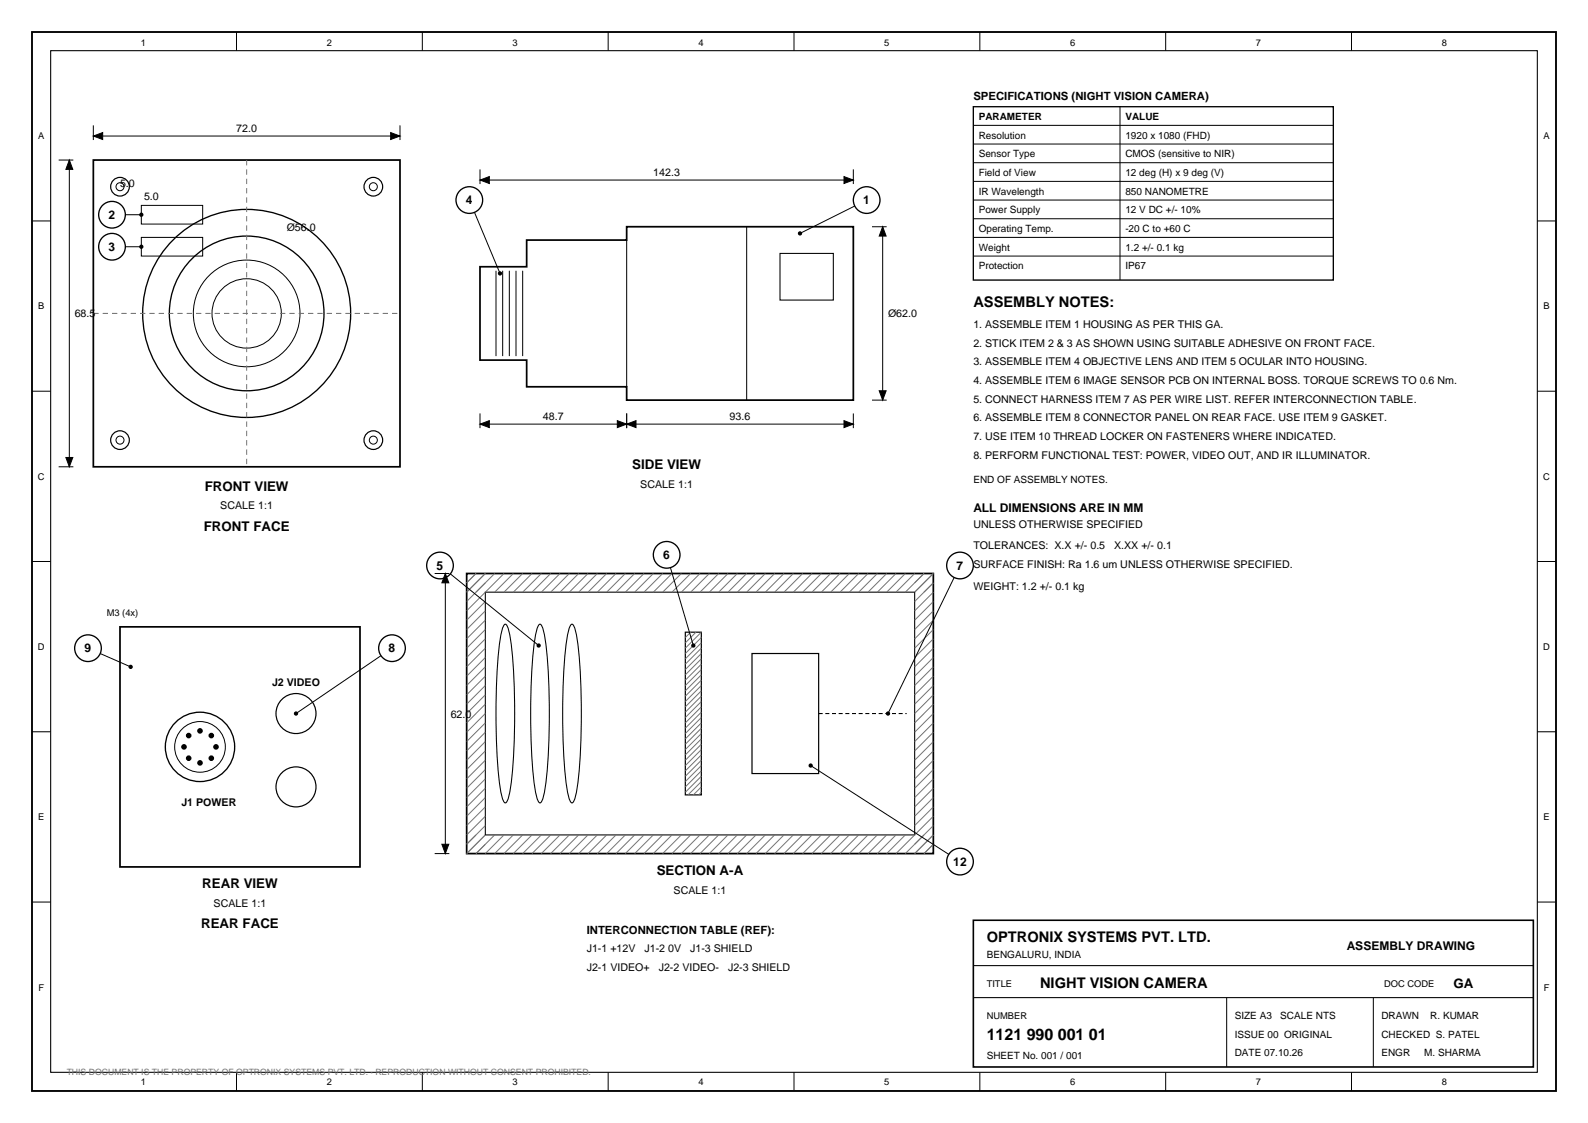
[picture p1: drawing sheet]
<svg xmlns="http://www.w3.org/2000/svg" width="420mm" height="297mm" viewBox="0 0 420 297" stroke-linecap="round" stroke-linejoin="round" font-family="sans-serif">
<path d="M8.5 8.5h403.2v280.1h-403.2z" fill="none" stroke="#000" stroke-width=".49"/>
<path d="M13.4 13.4h393.4v270.2h-393.4z" fill="none" stroke="#000" stroke-width=".28"/>
<g fill="none" stroke="#000" stroke-width=".26">
<path d="M62.6 8.5v4.9M111.7 8.5v4.9M160.9 8.5v4.9M210.1 8.5v4.9M259.2 8.5v4.9M308.4 8.5v4.9M357.6 8.5v4.9M24.7 33.2v3.8M24.7 36h81.1M105.8 33.2v3.8M8.5 58.4h4.9M15.5 42.3h3.9"/>
<path d="M18.3 42.3v81.2M29.6 56.8h7.8M37.4 54.3h16.2v5h-16.2zM406.8 58.4h4.9M37.4 62.8h16.2v4.9h-16.2zM8.5 103.5h4.9M406.8 103.5h4.9M15.5 123.5h3.9M8.5 148.5h4.9M406.8 148.5h4.9M8.5 193.6h4.9M406.8 193.6h4.9"/>
<path d="M8.5 238.6h4.9M406.8 238.6h4.9M62.6 283.6v5M111.7 283.6v5M160.9 283.6v5M210.1 283.6v5M259.2 283.6v5M308.4 283.6v5M357.6 283.6v5"/>
<circle cx="31.8" cy="49.4" r="1.06"/>
<circle cx="98.8" cy="49.4" r="1.06"/>
<circle cx="65.3" cy="82.9" r="9.2"/>
<circle cx="65.3" cy="82.9" r="14.1"/>
<circle cx="31.8" cy="116.4" r="1.06"/>
<circle cx="98.8" cy="116.4" r="1.06"/>
</g>
<path d="M24.7 42.3h81.1v81.2h-81.1z" fill="none" stroke="#000" stroke-width=".46"/>
<g fill="none" stroke="#000" stroke-width=".35">
<circle cx="65.3" cy="82.9" r="20.5"/>
<circle cx="65.3" cy="82.9" r="27.5"/>
</g>
<g fill="none" stroke="#000" stroke-width=".32">
<circle cx="31.8" cy="49.4" r="2.47"/>
<circle cx="98.8" cy="49.4" r="2.47"/>
<circle cx="31.8" cy="116.4" r="2.47"/>
<circle cx="98.8" cy="116.4" r="2.47"/>
</g>
<path d="M65.3 42.3v81.2M24.7 82.9h81.1" fill="none" stroke="#737373" stroke-width=".26" stroke-dasharray="1.4 1.1" stroke-linecap="butt"/>
<path d="M24.7 36l2.5-.9v1.8zM103.4 35.1l2.4 .9-2.4 .9zM18.3 42.3l1 2.5h-1.9zM17.4 121h1.9l-1 2.5z" fill="#000" stroke="#000" stroke-width=".26"/>
<circle cx="37.4" cy="56.8" r=".39" fill="#000" stroke="#000" stroke-width=".35"/>
<circle cx="29.6" cy="56.8" r="3.5" fill="#fff" stroke="#000" stroke-width=".35"/>
<path d="M29.6 65.3h7.8" fill="none" stroke="#000" stroke-width=".26"/>
<circle cx="37.4" cy="65.3" r=".39" fill="#000" stroke="#000" stroke-width=".35"/>
<circle cx="29.6" cy="65.3" r="3.5" fill="#fff" stroke="#000" stroke-width=".35"/>
<path d="M127 70.6h12.3v-7.1h26.5v-3.5h60v45.8h-60v-3.5h-26.5v-7.1h-12.3z" fill="none" stroke="#000" stroke-width=".46"/>
<g fill="none" stroke="#000" stroke-width=".26">
<path d="M124.2 52.9l8.1 19.4M127 44.8v3.9M127 47.6h98.8M197.6 60v45.8M225.8 44.8v3.9M230.7 60h3.9M233.5 60v45.8M131.2 71.6v22.6M133 71.6v22.6M134.8 71.6v22.6M136.5 71.6v22.6M138.3 71.6v22.6"/>
<path d="M165.8 63.5v38.8M127 109.4v3.8M127 112.2h98.8M165.8 109.4v3.8M225.8 109.4v3.8M230.7 105.8h3.9"/>
</g>
<path d="M206.4 67h14.1v12.4h-14.1z" fill="none" stroke="#000" stroke-width=".28"/>
<path d="M127 47.6l2.5-.9v1.8zM223.3 46.7l2.5 .9-2.5 .9zM233.5 60l1 2.4h-1.9zM127 112.2l2.5-.9v1.8zM163.3 111.3l2.5 .9-2.5 .9zM165.8 112.2l2.5-.9v1.8zM223.3 111.3l2.5 .9-2.5 .9zM232.6 103.4h1.9l-1 2.4z" fill="#000" stroke="#000" stroke-width=".26"/>
<circle cx="132.3" cy="72.3" r=".39" fill="#000" stroke="#000" stroke-width=".35"/>
<circle cx="124.2" cy="52.9" r="3.5" fill="#fff" stroke="#000" stroke-width=".35"/>
<path d="M229.3 52.9l-17.6 8.8" fill="none" stroke="#000" stroke-width=".26"/>
<circle cx="211.7" cy="61.7" r=".39" fill="#000" stroke="#000" stroke-width=".35"/>
<circle cx="229.3" cy="52.9" r="3.5" fill="#fff" stroke="#000" stroke-width=".35"/>
<path d="M31.7 165.8h63.5v63.5h-63.5z" fill="none" stroke="#000" stroke-width=".46"/>
<circle cx="52.9" cy="197.6" r="9.2" fill="none" stroke="#000" stroke-width=".35"/>
<g fill="none" stroke="#000" stroke-width=".26">
<path d="M103.7 171.4l-25.4 17.3"/>
<circle cx="52.9" cy="197.6" r="6.7"/>
</g>
<g fill="#000" stroke="#000" stroke-width=".35">
<circle cx="48.7" cy="197.6" r=".56"/>
<circle cx="49.9" cy="194.6" r=".56"/>
<circle cx="52.9" cy="193.3" r=".56"/>
<circle cx="55.9" cy="194.6" r=".56"/>
<circle cx="57.2" cy="197.6" r=".56"/>
<circle cx="78.3" cy="188.7" r=".39"/>
<circle cx="49.9" cy="200.5" r=".56"/>
<circle cx="52.9" cy="201.8" r=".56"/>
<circle cx="55.9" cy="200.5" r=".56"/>
</g>
<g fill="none" stroke="#000" stroke-width=".32">
<circle cx="78.3" cy="188.7" r="5.3"/>
<circle cx="78.3" cy="208.1" r="5.3"/>
</g>
<circle cx="103.7" cy="171.5" r="3.5" fill="#fff" stroke="#000" stroke-width=".35"/>
<path d="M23.3 171.4l11.3 5" fill="none" stroke="#000" stroke-width=".26"/>
<circle cx="34.6" cy="176.4" r=".39" fill="#000" stroke="#000" stroke-width=".35"/>
<circle cx="23.3" cy="171.5" r="3.5" fill="#fff" stroke="#000" stroke-width=".35"/>
<path d="M123.5 151.7h123.4v74.1h-123.4z" fill="none" stroke="#000" stroke-width=".46"/>
<path d="M128.4 156.6h113.6v64.2h-113.6zM133.5 165.2l.2-.1a2.27 2.27 0 0 1 1 1.9 151.7 151.7 0 0 1 1.2 33 46.7 46.7 0 0 1-1.7 11.9l-.5 .5a2.27 2.27 0 0 1-1-1.9 151.7 151.7 0 0 1-1.2-33 46.7 46.7 0 0 1 1.7-11.9zM142.6 165.2l.3-.1a2.27 2.27 0 0 1 .9 1.9 151.7 151.7 0 0 1 1.2 33 46.7 46.7 0 0 1-1.6 11.9l-.5 .5a2.27 2.27 0 0 1-1-1.9 151.7 151.7 0 0 1-1.2-33 46.7 46.7 0 0 1 1.7-11.9zM151.1 165.2l.2-.1a2.27 2.27 0 0 1 1 1.9 151.7 151.7 0 0 1 1.2 33 46.7 46.7 0 0 1-1.7 11.9l-.5 .5a2.27 2.27 0 0 1-.9-1.9 151.7 151.7 0 0 1-1.2-33 46.7 46.7 0 0 1 1.6-11.9z" fill="none" stroke="#000" stroke-width=".28"/>
<g fill="none" stroke="#737373" stroke-width=".26">
<path d="M125.9 151.7l-2.4 2.5M128.4 151.7l-4.9 4.9M128.4 159.1l-4.9 4.9M130.9 151.7l-7.4 7.4M133.3 151.7l-9.8 9.9M135.8 151.7l-4.9 4.9M138.3 151.7l-5 4.9M140.8 151.7l-5 4.9M143.2 151.7l-4.9 4.9M145.7 151.7l-4.9 4.9M148.2 151.7l-5 4.9M150.6 151.7l-4.9 4.9"/>
<path d="M153.1 151.7l-4.9 4.9M155.6 151.7l-5 4.9M158 151.7l-4.9 4.9M160.5 151.7l-4.9 4.9M163 151.7l-5 4.9M165.5 151.7l-5 4.9M167.9 151.7l-4.9 4.9M170.4 151.7l-4.9 4.9M172.9 151.7l-5 4.9M175.3 151.7l-4.9 4.9M177.8 151.7l-4.9 4.9M180.3 151.7l-5 4.9"/>
<path d="M182.7 151.7l-4.9 4.9M185.2 151.7l-4.9 4.9M187.7 151.7l-5 4.9M190.1 151.7l-4.9 4.9M192.6 151.7l-4.9 4.9M195.1 151.7l-5 4.9M197.6 151.7l-5 4.9M200 151.7l-4.9 4.9M202.5 151.7l-4.9 4.9M205 151.7l-5 4.9M207.4 151.7l-4.9 4.9M209.9 151.7l-4.9 4.9"/>
<path d="M212.4 151.7l-5 4.9M214.8 151.7l-4.9 4.9M217.3 151.7l-4.9 4.9M219.8 151.7l-5 4.9M222.2 151.7l-4.9 4.9M224.7 151.7l-4.9 4.9M227.2 151.7l-5 4.9M229.7 151.7l-5 4.9M232.1 151.7l-4.9 4.9M234.6 151.7l-4.9 4.9M237.1 151.7l-5 4.9M239.5 151.7l-4.9 4.9"/>
<path d="M242 151.7l-4.9 4.9M244.5 151.7l-5 4.9M246.9 151.7l-4.9 4.9M246.9 154.2l-4.9 4.9M246.9 156.6l-4.9 5M246.9 159.1l-4.9 4.9M128.4 161.6l-4.9 4.9M128.4 164l-4.9 5M128.4 166.5l-4.9 4.9M128.4 169l-4.9 4.9M128.4 173.9l-4.9 5M128.4 176.4l-4.9 4.9"/>
<path d="M128.4 178.9l-4.9 4.9M128.4 171.4l-4.9 5M182.7 167.2l-1.4 1.4M184.1 167.2l-2.8 2.8M185.6 168.6l-4.3 4.3M185.6 178.5l-4.3 4.2M185.6 167.2l-4.3 4.2M185.6 170l-4.3 4.3M185.6 171.4l-4.3 4.3M185.6 172.9l-4.3 4.2M185.6 174.3l-4.3 4.2M185.6 175.7l-4.3 4.2"/>
<path d="M185.6 177.1l-4.3 4.2M185.6 179.9l-4.3 4.2M246.9 161.6l-4.9 4.9M246.9 166.5l-4.9 4.9M246.9 169l-4.9 4.9M246.9 171.4l-4.9 5M246.9 173.9l-4.9 5M246.9 178.9l-4.9 4.9M246.9 164l-4.9 5M246.9 176.4l-4.9 4.9M128.4 181.3l-4.9 5M128.4 186.3l-4.9 4.9"/>
<path d="M128.4 188.7l-4.9 5M128.4 191.2l-4.9 4.9M128.4 193.7l-4.9 4.9M128.4 198.6l-4.9 5M128.4 183.8l-4.9 4.9M128.4 196.1l-4.9 5M185.6 198.3l-4.3 4.2M185.6 188.4l-4.3 4.2M185.6 181.3l-4.3 4.3M185.6 182.7l-4.3 4.3M185.6 184.1l-4.3 4.3M185.6 185.6l-4.3 4.2"/>
<path d="M185.6 187l-4.3 4.2M185.6 189.8l-4.3 4.2M185.6 191.2l-4.3 4.2M185.6 192.6l-4.3 4.2M185.6 194l-4.3 4.3M185.6 195.4l-4.3 4.3M185.6 196.8l-4.3 4.3M185.6 199.7l-4.3 4.2M246.9 181.3l-4.9 5M246.9 183.8l-4.9 4.9M246.9 186.3l-4.9 4.9M246.9 191.2l-4.9 4.9"/>
<path d="M246.9 193.7l-4.9 4.9M246.9 196.1l-4.9 5M246.9 198.6l-4.9 5M246.9 188.7l-4.9 5M128.4 201.1l-4.9 4.9M128.4 203.6l-4.9 4.9M128.4 206l-4.9 5M128.4 211l-4.9 4.9M128.4 213.4l-4.9 5M128.4 215.9l-4.9 4.9M128.4 218.4l-4.9 4.9M128.4 208.5l-4.9 4.9"/>
<path d="M185.6 208.1l-2.2 2.2M185.6 201.1l-4.3 4.2M185.6 202.5l-4.3 4.2M185.6 203.9l-4.3 4.2M185.6 205.3l-4.3 4.2M185.6 206.7l-3.6 3.6M185.6 209.5l-.7 .8M246.9 203.6l-4.9 4.9M246.9 206l-4.9 5M246.9 208.5l-4.9 4.9M246.9 211l-4.9 4.9M246.9 215.9l-9.8 9.9"/>
<path d="M246.9 218.4l-7.4 7.4M246.9 201.1l-4.9 4.9M246.9 213.4l-4.9 5M128.4 220.8l-4.9 5M130.9 220.8l-5 5M133.3 220.8l-4.9 5M135.8 220.8l-4.9 5M138.3 220.8l-5 5M140.8 220.8l-5 5M143.2 220.8l-4.9 5M145.7 220.8l-4.9 5M148.2 220.8l-5 5"/>
<path d="M150.6 220.8l-4.9 5M153.1 220.8l-4.9 5M155.6 220.8l-5 5M158 220.8l-4.9 5M160.5 220.8l-4.9 5M163 220.8l-5 5M165.5 220.8l-5 5M167.9 220.8l-4.9 5M170.4 220.8l-4.9 5M172.9 220.8l-5 5M175.3 220.8l-4.9 5M177.8 220.8l-4.9 5"/>
<path d="M180.3 220.8l-5 5M182.7 220.8l-4.9 5M185.2 220.8l-4.9 5M187.7 220.8l-5 5M190.1 220.8l-4.9 5M192.6 220.8l-4.9 5M195.1 220.8l-5 5M197.6 220.8l-5 5M200 220.8l-4.9 5M202.5 220.8l-4.9 5M205 220.8l-5 5M207.4 220.8l-4.9 5"/>
<path d="M209.9 220.8l-4.9 5M212.4 220.8l-5 5M214.8 220.8l-4.9 5M217.3 220.8l-4.9 5M219.8 220.8l-5 5M222.2 220.8l-4.9 5M224.7 220.8l-4.9 5M227.2 220.8l-5 5M229.7 220.8l-5 5M232.1 220.8l-4.9 5M234.6 220.8l-4.9 5M237.1 220.8l-5 5"/>
<path d="M239.5 220.8l-4.9 5M246.9 220.8l-4.9 5M246.9 223.3l-2.4 2.5"/>
</g>
<path d="M181.3 167.2h4.3v43.1h-4.3zM199 172.9h17.6v31.7h-17.6z" fill="none" stroke="#000" stroke-width=".32"/>
<path d="M216.6 188.7h23.3" fill="none" stroke="#000" stroke-width=".28" stroke-dasharray="1.1 .7" stroke-linecap="butt"/>
<path d="M116.4 149.6l26.1 21.1" fill="none" stroke="#000" stroke-width=".26"/>
<circle cx="142.5" cy="170.7" r=".39" fill="#000" stroke="#000" stroke-width=".35"/>
<circle cx="116.4" cy="149.6" r="3.5" fill="#fff" stroke="#000" stroke-width=".35"/>
<path d="M176.4 146.8l7 23.9" fill="none" stroke="#000" stroke-width=".26"/>
<circle cx="183.4" cy="170.7" r=".39" fill="#000" stroke="#000" stroke-width=".35"/>
<circle cx="176.4" cy="146.8" r="3.5" fill="#fff" stroke="#000" stroke-width=".35"/>
<path d="M254 149.6l-19.1 39.1" fill="none" stroke="#000" stroke-width=".26"/>
<circle cx="235" cy="188.7" r=".39" fill="#000" stroke="#000" stroke-width=".35"/>
<circle cx="254" cy="149.6" r="3.5" fill="#fff" stroke="#000" stroke-width=".35"/>
<path d="M214.5 202.5l39.5 25.4" fill="none" stroke="#000" stroke-width=".26"/>
<circle cx="214.5" cy="202.5" r=".39" fill="#000" stroke="#000" stroke-width=".35"/>
<circle cx="254" cy="227.9" r="3.5" fill="#fff" stroke="#000" stroke-width=".35"/>
<g fill="none" stroke="#000" stroke-width=".26">
<path d="M257.5 33.2h95.3M257.5 38.1h95.3M296.3 28.2v45.9M257.5 43h95.3M257.5 48h95.3M257.5 52.9h95.3M257.5 57.9h95.3M257.5 62.8h95.3M257.5 67.7h95.3M115 151.7h3.9M117.8 151.7v74.1M115 225.8h3.9"/>
<path d="M324.6 263.9v18.3M363.4 263.9v18.3"/>
</g>
<path d="M117.8 151.7l.9 2.5h-1.8zM116.9 223.3h1.8l-.9 2.5z" fill="#000" stroke="#000" stroke-width=".26"/>
<path d="M257.5 28.2h95.3v45.9h-95.3z" fill="none" stroke="#000" stroke-width=".35"/>
<path d="M257.5 243.4h148.2v38.8h-148.2z" fill="none" stroke="#000" stroke-width=".42"/>
<path d="M257.5 255.4h148.2M257.5 263.9h148.2" fill="none" stroke="#000" stroke-width=".28"/>
<text font-size="4.2" x="261.1" y="275.2">1121 990 001 01</text>
<g font-size="3.9">
<text x="257.5" y="81.1">ASSEMBLY NOTES:</text>
<text x="261.1" y="249.1">OPTRONIX SYSTEMS PVT. LTD.</text>
<text x="275.2" y="261.4">NIGHT VISION CAMERA</text>
</g>
<g font-size="3.5">
<text x="167.3" y="124.2">SIDE VIEW</text>
<text x="54.2" y="129.8">FRONT VIEW</text>
<text x="53.9" y="140.4">FRONT FACE</text>
<text x="173.7" y="231.4">SECTION A-A</text>
<text x="53.5" y="234.9">REAR VIEW</text>
<text x="53.2" y="245.5">REAR FACE</text>
<text x="384.5" y="261.4">GA</text>
</g>
<g font-size="3.2">
<text x="28.8" y="57.9">2</text>
<text x="123.3" y="54">4</text>
<text x="228.4" y="54">1</text>
<text x="28.8" y="66.4">3</text>
<text x="257.5" y="135.5">ALL DIMENSIONS ARE IN MM</text>
<text x="175.5" y="147.9">6</text>
<text x="115.5" y="150.7">5</text>
<text x="253.1" y="150.7">7</text>
<text x="22.4" y="172.6">9</text>
<text x="102.8" y="172.6">8</text>
<text x="252.2" y="229">12</text>
<text x="356.3" y="251.2">ASSEMBLY DRAWING</text>
</g>
<g font-size="3">
<text x="257.5" y="26.5">SPECIFICATIONS (NIGHT VISION CAMERA)</text>
<text x="155.2" y="246.9">INTERCONNECTION TABLE (REF):</text>
</g>
<g font-size="2.8">
<text x="62.5" y="34.9">72.0</text>
<text x="172.9" y="46.6">142.3</text>
<text x="31.7" y="49.4">5.0</text>
<text x="38.1" y="52.9">5.0</text>
<text x="75.8" y="61">Ø56.0</text>
<text x="19.8" y="84">68.5</text>
<text x="234.9" y="84">Ø62.0</text>
<text x="257.5" y="86.8">1. ASSEMBLE ITEM 1 HOUSING AS PER THIS GA.</text>
<text x="257.5" y="91.7">2. STICK ITEM 2 &amp; 3 AS SHOWN USING SUITABLE ADHESIVE ON FRONT FACE.</text>
<text x="257.5" y="96.7">3. ASSEMBLE ITEM 4 OBJECTIVE LENS AND ITEM 5 OCULAR INTO HOUSING.</text>
<text x="257.5" y="101.6">4. ASSEMBLE ITEM 6 IMAGE SENSOR PCB ON INTERNAL BOSS. TORQUE SCREWS TO 0.6 Nm.</text>
<text x="257.5" y="106.5">5. CONNECT HARNESS ITEM 7 AS PER WIRE LIST. REFER INTERCONNECTION TABLE.</text>
<text x="143.7" y="111.1">48.7</text>
<text x="193" y="111.1">93.6</text>
<text x="257.5" y="111.5">6. ASSEMBLE ITEM 8 CONNECTOR PANEL ON REAR FACE. USE ITEM 9 GASKET.</text>
<text x="257.5" y="116.4">7. USE ITEM 10 THREAD LOCKER ON FASTENERS WHERE INDICATED.</text>
<text x="257.5" y="121.4">8. PERFORM FUNCTIONAL TEST: POWER, VIDEO OUT, AND IR ILLUMINATOR.</text>
<text x="169.4" y="129.1">SCALE 1:1</text>
<text x="58.3" y="134.8">SCALE 1:1</text>
<text x="257.5" y="139.7">UNLESS OTHERWISE SPECIFIED</text>
<text x="257.5" y="145.3">TOLERANCES: X.X +/- 0.5</text>
<text x="294.8" y="145.3">X.XX +/- 0.1</text>
<text x="257.5" y="150.3">SURFACE FINISH: Ra 1.6 um UNLESS OTHERWISE SPECIFIED.</text>
<text x="257.5" y="155.9">WEIGHT: 1.2 +/- 0.1 kg</text>
<text x="72" y="181.3">J2 VIDEO</text>
<text x="119.2" y="189.8">62.0</text>
<text x="48" y="213.1">J1 POWER</text>
<text x="56.5" y="239.9">SCALE 1:1</text>
<text x="178.2" y="236.4">SCALE 1:1</text>
<text x="155.2" y="251.9">J1-1 +12V</text>
<text x="170.5" y="251.9">J1-2 0V</text>
<text x="182.6" y="251.9">J1-3 SHIELD</text>
<text x="155.2" y="256.8">J2-1 VIDEO+</text>
<text x="174.3" y="256.8">J2-2 VIDEO-</text>
<text x="192.6" y="256.8">J2-3 SHIELD</text>
</g>
<g font-size="2.6">
<text x="258.9" y="31.7">PARAMETER</text>
<text x="297.7" y="31.7">VALUE</text>
<text x="258.9" y="36.7">Resolution</text>
<text x="258.9" y="41.6">Sensor Type</text>
<text x="297.7" y="36.7">1920 x 1080 (FHD)</text>
<text x="297.7" y="41.6">CMOS (sensitive to NIR)</text>
<text x="258.9" y="46.6">Field of View</text>
<text x="297.7" y="46.6">12 deg (H) x 9 deg (V)</text>
<text x="258.9" y="51.5">IR Wavelength</text>
<text x="297.7" y="51.5">850 NANOMETRE</text>
<text x="258.9" y="56.4">Power Supply</text>
<text x="297.7" y="56.4">12 V DC +/- 10%</text>
<text x="258.9" y="61.4">Operating Temp.</text>
<text x="297.7" y="61.4">-20 C to +60 C</text>
<text x="258.9" y="66.3">Weight</text>
<text x="258.9" y="71.3">Protection</text>
<text x="297.7" y="66.3">1.2 +/- 0.1 kg</text>
<text x="297.7" y="71.3">IP67</text>
<text x="257.5" y="127.7">END OF ASSEMBLY NOTES.</text>
<text x="261.1" y="253.3">BENGALURU, INDIA</text>
<text x="326.7" y="269.5">SIZE A3</text>
<text x="338.7" y="269.5">SCALE NTS</text>
<text x="365.5" y="269.5">DRAWN</text>
<text x="378.4" y="269.5">R. KUMAR</text>
<text x="326.7" y="274.5">ISSUE 00 ORIGINAL</text>
<text x="365.5" y="274.5">CHECKED S. PATEL</text>
<text x="261.1" y="280.1">SHEET No. 001 / 001</text>
<text x="326.7" y="279.4">DATE 07.10.26</text>
<text x="365.5" y="279.4">ENGR</text>
<text x="376.8" y="279.4">M. SHARMA</text>
</g>
<g font-size="2.5">
<text x="37.3" y="12.2">1</text>
<text x="86.5" y="12.2">2</text>
<text x="135.6" y="12.2">3</text>
<text x="184.8" y="12.2">4</text>
<text x="234" y="12.2">5</text>
<text x="283.1" y="12.2">6</text>
<text x="332.3" y="12.2">7</text>
<text x="381.5" y="12.2">8</text>
<text x="10.1" y="36.8">A</text>
<text x="408.4" y="36.8">A</text>
<text x="10.1" y="81.8">B</text>
<text x="408.4" y="81.8">B</text>
<text x="10" y="126.9">C</text>
<text x="408.3" y="126.9">C</text>
<text x="28.2" y="163">M3 (4x)</text>
<text x="10" y="171.9">D</text>
<text x="408.3" y="171.9">D</text>
<text x="10.1" y="217">E</text>
<text x="408.4" y="217">E</text>
<text x="10.2" y="262">F</text>
<text x="261.1" y="261.1">TITLE</text>
<text x="366.2" y="261.1">DOC CODE</text>
<text x="408.5" y="262">F</text>
<text x="261.1" y="269.5">NUMBER</text>
<text x="37.3" y="287">1</text>
<text x="86.5" y="287">2</text>
<text x="135.6" y="287">3</text>
<text x="184.8" y="287">4</text>
<text x="234" y="287">5</text>
<text x="283.1" y="287">6</text>
<text x="332.3" y="287">7</text>
<text x="381.5" y="287">8</text>
</g>
<text font-size="2.3" fill="#737373" x="17.6" y="284.3">THIS DOCUMENT IS THE PROPERTY OF OPTRONIX SYSTEMS PVT. LTD. · REPRODUCTION WITHOUT CONSENT PROHIBITED.</text>
</svg>
